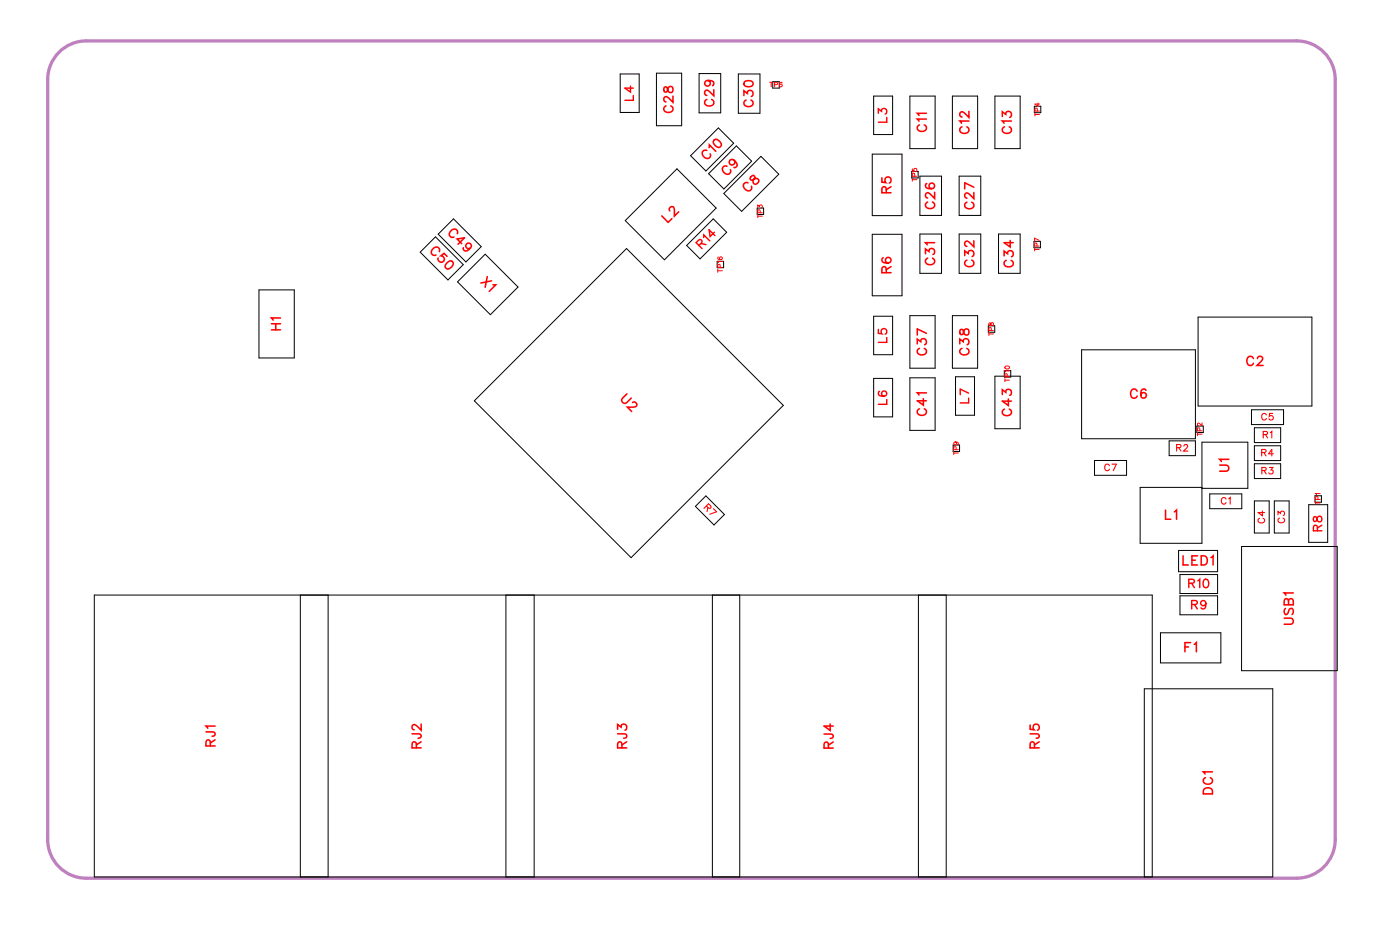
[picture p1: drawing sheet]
<svg xmlns="http://www.w3.org/2000/svg" width="109mm" height="72mm" viewBox="0 0 109 72" stroke-linecap="round" stroke-linejoin="round" font-family="sans-serif">
<path d="M6.7 3.2h94a3 3 0 0 1 3 3v59a3 3 0 0 1-3 3M6.7 3.2a3 3 0 0 0-3 3v59a3 3 0 0 0 3 3h94" fill="none" stroke="#bf80bf" stroke-width=".25"/>
<g fill="none" stroke="#000" stroke-width=".08">
<path d="M32.6 19.6l1.2-1.2 2.2 2.1-1.2 1.2zM35.2 17l2.2 2.1-1.2 1.2-2.2-2.1zM37.7 19.7l2.5 2.6-2.1 2.1-2.6-2.5zM48.2 5.7h1.4v3h-1.4zM48.7 19.3l12.1 12.2-11.8 11.8-12.2-12.2zM51 5.7h1.9v4.1h-1.9zM52.6 13.1l3 3.1-4 4-3-3.1zM53.3 19.1l2.1-2.1 1 1-2 2.1zM53.6 12.1l2.2-2.2 1.2 1.2-2.2 2.2zM54.3 5.7h1.7v3.1h-1.7zM57.2 11.3l1.2 1.2-2.2 2.2-1.2-1.2zM57.3 5.7h1.7v3.1h-1.7z"/>
<path d="M58.8 16.2h.5v.5h-.5zM59.1 12.1l1.4 1.4-2.9 2.9-1.4-1.4zM60 6.3h.5v.5h-.5zM67.7 12h2.4v4.7h-2.4zM67.7 18.2h2.4v4.8h-2.4zM67.9 7.5h1.4v2.9h-1.4zM70.7 7.5h1.9v4h-1.9zM70.8 13.3h.5v.5h-.5zM71.4 13.7h1.7v3h-1.7zM71.4 18.2h1.7v3h-1.7zM74 7.5h1.9v4h-1.9zM74.5 13.7h1.7v3h-1.7z"/>
<path d="M74.5 18.2h1.7v3h-1.7zM77.3 7.5h1.9v4h-1.9zM77.6 18.2h1.6v3h-1.6zM80.3 18.7h.5v.5h-.5zM80.3 8.2h.5v.5h-.5zM20.1 22.5h2.8v5.3h-2.8zM54.8 38.5l1.5 1.4-.8 .9-1.5-1.5zM55.7 20.3h.5v.5h-.5zM67.9 24.5h1.4v3h-1.4zM67.9 29.4h1.4v3h-1.4zM70.7 24.5h1.9v4.1h-1.9zM70.7 29.3h1.9v4.1h-1.9z"/>
<path d="M74 24.5h1.9v4.1h-1.9zM74 34.5h.5v.6h-.5zM74.2 29.2h1.5v3h-1.5zM76.8 25.3h.5v.5h-.5zM77.3 29.2h1.9v4.1h-1.9zM78 28.8h.5v.5h-.5zM84 27.2h8.8v6.9h-8.8zM85 35.7h2.5v1.2h-2.5zM90.8 34.2h2v1.2h-2zM93 33.1h.5v.5h-.5zM93.1 24.6h8.8v6.9h-8.8zM93.4 37.8h-4.8v4.4h4.8v-7.9h3.5v3.6h-3.5"/>
<path d="M94 38.3h2.4v1.2h-2.4zM97.2 31.8h2.5v1.2h-2.5zM97.4 38.9h1.2v2.5h-1.2zM97.4 33.2h2.1v1.2h-2.1zM97.4 34.6h2.1v1.2h-2.1zM97.4 36h2.1v1.2h-2.1zM99 38.9h1.1v2.5h-1.1zM101.6 39.2h1.5v2.9h-1.5zM102.1 38.5h.5v.5h-.5zM23.3 46.2v21.9M25.5 46.2v21.9M39.3 46.2v21.9"/>
<path d="M41.5 46.2v21.9M55.3 46.2v21.9M57.5 46.2v21.9M71.3 46.2v21.9M73.5 46.2v21.9M90.1 49.1h4.7v2.4h-4.7zM91.5 42.7h3.1v1.7h-3.1zM91.6 44.6h3v1.5h-3zM91.6 46.3h3v1.4h-3zM96.4 42.4h7.5v9.7h-7.5zM88.9 68.1v-14.6h10v14.6h-91.6v-21.9h82.2v21.9"/>
</g>
<g fill="none" stroke="#f00" stroke-width=".12">
<path d="M34.1 19.5a.26 .26 0 0 0-.1-.3 .26 .26 0 0 0-.3 .1l-.1 .1a.26 .26 0 0 0-.1 .3 .26 .26 0 0 0 .4 .1M34.7 19.9l-.2-.2-.3 .2a.25 .25 0 0 1 .3 .2 .25 .25 0 0 1-.3 .3 .25 .25 0 0 1-.2-.4M35.5 18.1a.26 .26 0 0 0-.1-.3 .26 .26 0 0 0-.3 .1l-.1 .1a.26 .26 0 0 0-.1 .3 .26 .26 0 0 0 .4 .1M35.9 18.9l-.4-.3 .6-.1-.5 .5M36 19.2v.1a.35 .35 0 0 0 .4 .1 .35 .35 0 0 0 .2-.5 .22 .22 0 0 0-.3 0 .22 .22 0 0 0-.1 .3 .22 .22 0 0 0 .3 .1M51.4 16.8l.5 .5 .3-.3M51.6 6.8v.3l.1 .1 .3-.5a.24 .24 0 0 1 .3 .2 .24 .24 0 0 1-.3 .3l-.1-.1-.1-.3zM51.7 8.2a.26 .26 0 0 0-.1 .3 .26 .26 0 0 0 .2 .2h.2a.26 .26 0 0 0 .3-.2 .26 .26 0 0 0-.2-.3M52 16.4v-.2l.1-.1h.2l.1 .2v.5l.3-.4M52.3 7.5v.4l-.4-.3-.2-.1-.1 .1v.2l.1 .1M54.9 11.7a.26 .26 0 0 0-.3 .1 .26 .26 0 0 0 0 .3l.1 .1a.26 .26 0 0 0 .4 .1 .26 .26 0 0 0 .1-.4M54.9 7.7a.26 .26 0 0 0-.2 .3 .26 .26 0 0 0 .3 .2h.2a.26 .26 0 0 0 .2-.2 .26 .26 0 0 0-.1-.3"/>
<path d="M55 6.2a.22 .22 0 0 1 .2 .3 .22 .22 0 0 1-.4 .1 .22 .22 0 0 1 0-.3l.2-.1a.34 .34 0 0 1 .4 .3l-.1 .2M55.1 11.5v-.3l.5 .5M55.4 7v.4l-.3-.3-.2-.1-.2 .1v.2l.2 .1M55.5 10.9a.38 .38 0 0 1 .4 .1 .38 .38 0 0 1 0 .4 .38 .38 0 0 1-.4-.1 .38 .38 0 0 1 0-.4zM56.5 12.9a.26 .26 0 0 0-.4 .1 .26 .26 0 0 0 .1 .3l.1 .2a.26 .26 0 0 0 .3 0 .26 .26 0 0 0 .1-.3M57 12.4a.22 .22 0 0 1-.1 .4 .22 .22 0 0 1-.3-.2 .22 .22 0 0 1 .3-.2h.1a.34 .34 0 0 1 .2 .6h-.2M57.8 7.4v-.4l.3 .3a.24 .24 0 0 1 .3-.2 .24 .24 0 0 1 0 .4M57.8 6.4l.3-.1a.3 .3 0 0 1 .4 .2 .38 .38 0 0 1-.4 .2 .38 .38 0 0 1-.3-.2zM57.9 7.8a.26 .26 0 0 0-.1 .3 .26 .26 0 0 0 .3 .2h.1a.26 .26 0 0 0 .3-.2 .26 .26 0 0 0-.2-.3M58.1 14.2a.26 .26 0 0 0-.3 .1 .26 .26 0 0 0 0 .3l.1 .1a.26 .26 0 0 0 .4 .1 .26 .26 0 0 0 .1-.3M58.3 13.8v.1l.1 .1 .3-.1h.1a.24 .24 0 0 1 .1 .3 .24 .24 0 0 1-.4 0l.1-.5-.1-.1zM68.5 13.8v.3l.3 .1a.25 .25 0 0 1 0-.4 .25 .25 0 0 1 .4 0 .25 .25 0 0 1-.1 .4"/>
<path d="M68.8 15v-.4l-.2-.1-.1 .2v.3h.7M69.2 14.5l-.4 .2M71.4 9.7a.26 .26 0 0 0-.2 .3 .26 .26 0 0 0 .3 .2h.2a.26 .26 0 0 0 .3-.2 .26 .26 0 0 0-.2-.3M71.9 19.7v-.4l.3 .2a.24 .24 0 0 1 .3-.2 .25 .25 0 0 1 0 .5M72 9.2h-.8l.2 .2M72 8.8h-.8l.2 .2M72 14.2l-.1 .1a.35 .35 0 0 0 .3 .4 .35 .35 0 0 0 .4-.3 .22 .22 0 0 0-.2-.2 .22 .22 0 0 0-.2 .2 .22 .22 0 0 0 .2 .2M72.1 15.7a.26 .26 0 0 0-.2 .3 .26 .26 0 0 0 .3 .2h.1a.26 .26 0 0 0 .3-.2 .26 .26 0 0 0-.2-.3M72.6 14.9v.5l-.3-.3-.3-.1-.1 .1v.1l.2 .2M72.6 18.8h-.7l.1 .2M74.7 9.8a.26 .26 0 0 0-.2 .3 .26 .26 0 0 0 .3 .3h.2a.26 .26 0 0 0 .3-.3 .26 .26 0 0 0-.2-.3M74.9 19.8v-.3l.3 .2a.24 .24 0 0 1 .4-.2 .24 .24 0 0 1-.1 .4"/>
<path d="M75.1 15.7a.26 .26 0 0 0-.2 .3 .26 .26 0 0 0 .3 .2h.2a.26 .26 0 0 0 .2-.2 .26 .26 0 0 0-.1-.3M75.3 9.4h-.8l.2 .2M75.3 8.6v.5l-.4-.3-.2-.1-.2 .1v.1l.2 .2M75.6 14.9v.5l-.3-.3-.2-.1-.2 .1v.2l.2 .1M75.6 18.7v.5l-.3-.4-.2-.1-.2 .2v.1l.2 .1M75.6 14.5l-.7-.3v.5M77.8 9v-.3l.3 .2a.24 .24 0 0 1 .4-.2 .24 .24 0 0 1-.1 .4M78 19.9v-.4l.3 .2a.24 .24 0 0 1 .3-.2 .24 .24 0 0 1 0 .4M78 9.8a.26 .26 0 0 0-.2 .3 .26 .26 0 0 0 .3 .3h.2a.26 .26 0 0 0 .3-.3 .26 .26 0 0 0-.2-.3M78.5 18.7v.5l-.5-.4h.7M78.6 9.4h-.8l.2 .2M21.1 25.6h.7"/>
<path d="M21.1 25.1h.7M21.4 25.1v.5M21.8 24.7h-.7l.1 .2M34.7 20.4a.3 .3 0 0 1 .5-.1 .38 .38 0 0 1-.2 .5 .38 .38 0 0 1-.4 0v-.2zM37.8 21.5l-.1 .8M38.2 21.8l-.9 .2M38.3 22.1h.2l-.5 .5M48.7 30.6l-.4 .3v.3l.3 .1 .4-.4M49.1 31.2h.2l.1 .1v.2l-.2 .1h-.5l.4 .3M68.6 20h-.1a.35 .35 0 0 0 .3 .5 .35 .35 0 0 0 .4-.3 .22 .22 0 0 0-.2-.2 .22 .22 0 0 0-.2 .2 .22 .22 0 0 0 .2 .2M68.8 21.2v-.4l-.2-.1-.1 .2v.3h.7M69.2 20.7l-.4 .2"/>
<path d="M71.2 26.7v-.4l.3 .2a.24 .24 0 0 1 .4-.1 .24 .24 0 0 1-.1 .4M71.4 27a.26 .26 0 0 0-.2 .3 .26 .26 0 0 0 .3 .3h.2a.26 .26 0 0 0 .3-.3 .26 .26 0 0 0-.2-.3M71.4 31.7a.26 .26 0 0 0-.2 .3 .26 .26 0 0 0 .3 .2h.2a.26 .26 0 0 0 .3-.2 .26 .26 0 0 0-.2-.3M71.7 30.9v.6l-.5-.4h.8M72 30.5h-.8l.2 .2M72 25.9l-.8-.4v.5M72.1 20a.26 .26 0 0 0-.2 .3 .26 .26 0 0 0 .3 .2h.1a.26 .26 0 0 0 .3-.2 .26 .26 0 0 0-.2-.3M74.5 26.7v-.4l.3 .2a.24 .24 0 0 1 .4-.1 .24 .24 0 0 1-.1 .4M74.6 25.6v.3l.1 .1 .3-.5a.24 .24 0 0 1 .3 .3 .24 .24 0 0 1-.3 .2l-.1-.1-.1-.3zM74.7 27a.26 .26 0 0 0-.2 .3 .26 .26 0 0 0 .3 .3h.2a.26 .26 0 0 0 .3-.3 .26 .26 0 0 0-.2-.3M75.1 20.2a.26 .26 0 0 0-.2 .3 .26 .26 0 0 0 .3 .2h.2a.26 .26 0 0 0 .2-.2 .26 .26 0 0 0-.1-.3M77.8 30.6v-.3l.3 .2a.24 .24 0 0 1 .4-.2 .24 .24 0 0 1-.1 .4"/>
<path d="M78 31.8a.26 .26 0 0 0-.2 .3 .26 .26 0 0 0 .3 .2h.2a.26 .26 0 0 0 .3-.2 .26 .26 0 0 0-.2-.3M78.2 20.2a.26 .26 0 0 0-.2 .3 .26 .26 0 0 0 .3 .2h.1a.26 .26 0 0 0 .3-.2 .26 .26 0 0 0-.2-.3M78.3 31v.5l-.5-.4h.8M88.3 30.4a.26 .26 0 0 0-.3-.2 .26 .26 0 0 0-.2 .3v.1a.26 .26 0 0 0 .2 .3 .26 .26 0 0 0 .3-.2M89 30.3v-.1a.35 .35 0 0 0-.4 .3 .35 .35 0 0 0 .2 .4 .22 .22 0 0 0 .2-.2 .22 .22 0 0 0-.2-.2 .22 .22 0 0 0-.2 .2M90.5 39.6v.7h.4M91.2 39.7l.2-.1v.7M94.7 36.1h.5l.2 .2-.1 .2-.6 .1M95.4 35.7h-.7l.2 .1M97.4 27.8a.26 .26 0 0 0-.3-.1 .26 .26 0 0 0-.3 .2v.2a.26 .26 0 0 0 .3 .3 .26 .26 0 0 0 .3-.2M97.7 27.8l.1-.1h.1l.2 .1-.1 .2-.4 .4h.5M16 56.8h.6l.1 .3-.2 .1"/>
<path d="M16.3 57.9v-.4l-.2-.1-.1 .2v.3h.7M16.7 56.4h-.7l.1 .1M16.7 57.4l-.4 .3M32 57h.6l.1 .2-.2 .1M32.3 58.1v-.4l-.2-.1-.1 .2v.3h.7M32.7 56.2v.5l-.3-.4-.3-.1-.1 .2v.1l.2 .2M32.7 57.6l-.4 .2M48 57h.6v.2l-.2 .1M48 56.6v-.4l.2 .2a.24 .24 0 0 1 .4-.1 .24 .24 0 0 1-.1 .4M48.3 58.1v-.4l-.2-.1-.1 .2v.3h.7M48.7 57.6l-.4 .2M64 57h.6l.1 .3h-.2"/>
<path d="M64.3 58.1v-.4l-.2-.1-.1 .2v.3h.7M64.5 56.2v.5l-.5-.3h.7M64.7 57.6l-.4 .2M80 57h.6l.1 .2-.2 .1M80 56.3v.3l.3 .1a.25 .25 0 0 1 0-.4 .25 .25 0 0 1 .4 0 .25 .25 0 0 1-.1 .4M80.3 58.1v-.4l-.2-.1-.1 .2v.3h.7M80.7 57.6l-.4 .2M91.9 43.2v.7h.4M92 50.2h.3M92.5 49.9h-.5v.7M92.6 43.5h.2M92.8 50l.1-.1v.7"/>
<path d="M93 43.2h-.4v.7h.4M93.3 43.2h.2a.38 .38 0 0 1 .3 .3 .38 .38 0 0 1-.3 .4h-.2zM94.1 43.3l.1-.1v.7M94.2 59.9h-.7l.1 .2M99.7 48h.5l.2 .2-.1 .2-.6 .1M99.8 47.2l-.1 .2 .1 .3 .2-.1 .2-.4h.1l.1 .2-.1 .3M100.1 46.6l-.1-.1h-.2l-.1 .5h.7v-.4l-.1-.1h-.2v.5M100.4 46h-.7l.2 .2M93.6 61.2h.1h.4l.1 .4h-.7zM93.6 60.4a.26 .26 0 0 0-.1 .3 .26 .26 0 0 0 .2 .2h.2a.26 .26 0 0 0 .3-.2 .26 .26 0 0 0-.2-.3"/>
</g>
<g fill="none" stroke="#f00" stroke-width=".11">
<path d="M49 6.7v.5l-.5-.4h.7M49.2 7.4v.4h-.7M54.3 19.1l.2-.3-.1-.2-.3 .2 .4 .5M54.4 18.9l.4 .1M54.6 18.4l.1-.2 .4 .5M55.5 18l-.3 .4-.1-.6 .4 .5M68.2 8.8v-.3l.3 .1a.22 .22 0 0 1 .3-.1 .22 .22 0 0 1-.1 .4M68.9 9.1v.4h-.7M68.2 25.6v.3h.3a.23 .23 0 0 1 0-.3 .23 .23 0 0 1 .3 0 .23 .23 0 0 1-.1 .3M68.3 30.4a.32 .32 0 0 0 .2 .4 .32 .32 0 0 0 .4-.2 .2 .2 0 0 0-.2-.3 .2 .2 0 0 0-.2 .2 .2 .2 0 0 0 .2 .3M68.9 26.2v.4h-.7M68.9 31v.4h-.7"/>
<path d="M75.2 30.9v.4h-.6M75.2 30.5l-.6-.3v.4M92.3 45.3l.4-.1v-.2h-.4v.6M92.6 45.3l.2 .3M92.6 46.9h.3l.1-.2-.4-.1v.7M92.8 46.9l.2 .4M93 45.1l.2-.1v.6M93.5 45a.32 .32 0 0 1 .4 .2 .32 .32 0 0 1-.2 .4l-.2-.1-.1-.3zM93.7 46.8a.2 .2 0 0 1-.3 .2 .2 .2 0 0 1-.1-.3 .2 .2 0 0 1 .3 0l.1 .1a.31 .31 0 0 1-.3 .5l-.1-.1M102 40.1v.3l.2 .1 .2-.4a.22 .22 0 0 1 .3 .2 .22 .22 0 0 1-.3 .2l-.2-.4zM102.3 41.2v-.4h-.2l-.1 .4h.7M102.7 40.8l-.4 .2"/>
</g>
<g fill="none" stroke="#f00" stroke-width=".08">
<path d="M55.8 20a.15 .15 0 0 0 .1 .2 .15 .15 0 0 0 .2-.2 .11 .11 0 0 0-.2 0 .11 .11 0 0 0 .1 .2M58.9 16.1v-.2l.1 .1a.12 .12 0 0 1 .2-.1 .12 .12 0 0 1-.1 .2M58.9 16.8h.3M58.9 16.7v.2M59 16.5v-.2h-.1v.2h.3M59.8 6.4h.2M59.9 6.4v.3M60.2 6.6h.2v-.2h-.2v.3M60.7 6.4a.15 .15 0 0 0-.2 .2 .15 .15 0 0 0 .2 .1 .11 .11 0 0 0 0-.2 .11 .11 0 0 0-.2 .1M70.9 13.1v.2h.1a.13 .13 0 0 1 0-.2 .13 .13 0 0 1 .2 0 .13 .13 0 0 1-.1 .2M70.9 13.9h.3M70.9 13.8v.3"/>
<path d="M71 13.7v-.2h-.1v.2h.3M80.4 19.2v.3M80.4 19.4h.3M80.4 8.9h.3M80.4 8.8v.2M80.5 19.1v-.2h-.1v.2h.3M80.6 8.6v-.2h-.2v.2h.3M80.6 8v.2l-.2-.1h.3M80.7 18.7l-.3-.2v.2M54.9 39.3l.2 .2 .1-.1-.2-.3-.3 .4M55 39.4l-.1 .3M55.4 39.5l.3 .2-.6 .2"/>
<path d="M55.7 21h.4M55.7 20.9v.2M55.9 20.8v-.2l-.1-.1-.1 .3h.4M56.1 20.3h-.4l.1 .1M74.1 35.2h.3M74.1 35.1v.2M74.2 34.3a.11 .11 0 0 1 .1 .2 .11 .11 0 0 1-.2 0 .11 .11 0 0 1 0-.2l.3 .1v.1M74.3 34.9l-.1-.2h-.1v.2h.3M76.8 25.9h.4M76.8 25.8v.2M76.8 25.1l.1 .2 .1-.3a.14 .14 0 0 1 .2 .2 .12 .12 0 0 1-.2 .1l-.1-.2zM77 25.7v-.2l-.2-.1v.3h.4"/>
<path d="M78.1 29.5h.3M78.1 29.4v.2M78.2 29.2v-.2h-.1v.2h.3M78.4 28.8h-.3v.1M86.2 36.2a.19 .19 0 0 0-.2-.2 .19 .19 0 0 0-.2 .2v.1a.19 .19 0 0 0 .2 .2 .19 .19 0 0 0 .2-.1M86.4 36h.3l-.2 .5M91.4 34.8l.3-.1v-.1l-.3-.1v.5M91.6 34.8l.1 .2M92 34.6l.1-.1 .1 .2-.3 .3h.4M93 33.7h.4M93 33.6v.2M93.2 33.4v-.2h-.2v.2h.4"/>
<path d="M93.4 32.8v.3l-.3-.3-.1 .1 .1 .1M95.2 38.7a.19 .19 0 0 0-.2-.1 .19 .19 0 0 0-.1 .2v.1a.19 .19 0 0 0 .1 .2 .19 .19 0 0 0 .2-.1M95.4 38.7l.1-.1v.5M98 35.1h.3v-.1l-.3-.1v.5M98 36.5h.3v-.1l-.3-.1v.5M98 39.7v.3l-.3-.2h.5M98.1 33.7h.3l.1-.1-.4-.1v.5M98.2 35.1l.1 .3M98.2 36.5l.1 .3M98.3 33.7l.2 .3M98.4 32.2a.19 .19 0 0 0-.3-.1 .19 .19 0 0 0-.1 .2v.1a.19 .19 0 0 0 .1 .2 .19 .19 0 0 0 .3-.1M98.6 36.3h.3l-.2 .2a.17 .17 0 0 1 .1 .3 .17 .17 0 0 1-.3-.1"/>
<path d="M98.7 33.6l.1-.1v.5M98.9 32.1h-.3v.2a.18 .18 0 0 1 .3 0 .18 .18 0 0 1-.1 .3 .18 .18 0 0 1-.2-.1M98.9 35.2h-.4l.3-.3v.5M99.3 40v-.3l.2 .1a.17 .17 0 0 1 .2-.1 .17 .17 0 0 1 0 .3M102.2 39h.3M102.2 38.9v.3M102.4 38.8v-.2h-.2v.2h.3M102.5 38.3h-.3v.1M97.8 40.2a.19 .19 0 0 0-.1 .2 .19 .19 0 0 0 .2 .2h.1a.19 .19 0 0 0 .2-.2 .19 .19 0 0 0-.1-.2M99.4 40.2a.19 .19 0 0 0-.1 .2 .19 .19 0 0 0 .2 .2h.1a.19 .19 0 0 0 .2-.2 .19 .19 0 0 0-.2-.2"/>
<circle cx="78.2" cy="28.5" r=".16"/>
</g>
<g font-size="1.2" fill="#fff">
<text x="52.6" y="8.8" transform="rotate(-90 52.6 8.8)">C28</text>
<text x="55.7" y="8.3" transform="rotate(-90 55.7 8.3)">C29</text>
<text x="58.8" y="8.3" transform="rotate(-90 58.8 8.3)">C30</text>
<text x="72.2" y="10.3" transform="rotate(-90 72.2 10.3)">C11</text>
<text x="75.6" y="10.4" transform="rotate(-90 75.6 10.4)">C12</text>
<text x="78.9" y="10.4" transform="rotate(-90 78.9 10.4)">C13</text>
<text x="52.1" y="17.5" transform="rotate(-45 52.1 17.5)">L2</text>
<text x="55.1" y="12.7" transform="rotate(-45 55.1 12.7)">C10</text>
<text x="56.7" y="13.9" transform="rotate(-45 56.7 13.9)">C9</text>
<text x="58.3" y="15.2" transform="rotate(-45 58.3 15.2)">C8</text>
<text x="69.5" y="15" transform="rotate(-90 69.5 15)">R5</text>
<text x="72.9" y="16.2" transform="rotate(-90 72.9 16.2)">C26</text>
<text x="75.9" y="16.3" transform="rotate(-90 75.9 16.3)">C27</text>
<text x="33.1" y="19.7" transform="rotate(45 33.1 19.7)">C50</text>
<text x="34.5" y="18.3" transform="rotate(45 34.5 18.3)">C49</text>
<text x="37.1" y="22.1" transform="rotate(45 37.1 22.1)">X1</text>
<text x="69.5" y="21.2" transform="rotate(-90 69.5 21.2)">R6</text>
<text x="72.9" y="20.6" transform="rotate(-90 72.9 20.6)">C31</text>
<text x="75.9" y="20.8" transform="rotate(-90 75.9 20.8)">C32</text>
<text x="79" y="20.8" transform="rotate(-90 79 20.8)">C34</text>
<text x="22.1" y="25.7" transform="rotate(-90 22.1 25.7)">H1</text>
<text x="72.2" y="27.6" transform="rotate(-90 72.2 27.6)">C37</text>
<text x="75.6" y="27.6" transform="rotate(-90 75.6 27.6)">C38</text>
<text x="96.8" y="28.7">C2</text>
<text x="47.9" y="31.2" transform="rotate(45 47.9 31.2)">U2</text>
<text x="72.2" y="32.3" transform="rotate(-90 72.2 32.3)">C41</text>
<text x="78.9" y="32.3" transform="rotate(-90 78.9 32.3)">C43</text>
<text x="87.8" y="31.2">C6</text>
<text x="90.5" y="40.6">L1</text>
<text x="95.7" y="36.6" transform="rotate(-90 95.7 36.6)">U1</text>
<text x="91.8" y="44.2">LED1</text>
<text x="92" y="50.9">F1</text>
<text x="100.7" y="48.5" transform="rotate(-90 100.7 48.5)">USB1</text>
<text x="17" y="58" transform="rotate(-90 17 58)">RJ1</text>
<text x="33" y="58.1" transform="rotate(-90 33 58.1)">RJ2</text>
<text x="49" y="58.1" transform="rotate(-90 49 58.1)">RJ3</text>
<text x="65" y="58.1" transform="rotate(-90 65 58.1)">RJ4</text>
<text x="81" y="58.1" transform="rotate(-90 81 58.1)">RJ5</text>
<text x="94.5" y="61.7" transform="rotate(-90 94.5 61.7)">DC1</text>
</g>
<g font-size="1.1" fill="#fff">
<text x="49.5" y="7.8" transform="rotate(-90 49.5 7.8)">L4</text>
<text x="69.1" y="9.5" transform="rotate(-90 69.1 9.5)">L3</text>
<text x="54.7" y="19.5" transform="rotate(-45 54.7 19.5)">R14</text>
<text x="69.1" y="26.6" transform="rotate(-90 69.1 26.6)">L5</text>
<text x="69.1" y="31.4" transform="rotate(-90 69.1 31.4)">L6</text>
<text x="75.5" y="31.3" transform="rotate(-90 75.5 31.3)">L7</text>
<text x="102.9" y="41.3" transform="rotate(-90 102.9 41.3)">R8</text>
<text x="92.3" y="45.9">R10</text>
<text x="92.5" y="47.5">R9</text>
</g>
<g font-size=".9" fill="#fff">
<text x="91.3" y="35.2">R2</text>
<text x="97.9" y="35.6">R4</text>
<text x="98" y="32.8">C5</text>
<text x="98.1" y="34.2">R1</text>
<text x="54.5" y="39.6" transform="rotate(45 54.5 39.6)">R7</text>
<text x="85.8" y="36.8">C7</text>
<text x="94.8" y="39.3">C1</text>
<text x="98" y="37">R3</text>
<text x="98.4" y="40.6" transform="rotate(-90 98.4 40.6)">C4</text>
<text x="100" y="40.6" transform="rotate(-90 100 40.6)">C3</text>
</g>
<g font-size=".6" fill="#fff">
<text x="59.8" y="6.9">TP6</text>
<text x="80.9" y="9" transform="rotate(-90 80.9 9)">TP4</text>
<text x="59.4" y="16.9" transform="rotate(-90 59.4 16.9)">TP3</text>
<text x="71.4" y="14.1" transform="rotate(-90 71.4 14.1)">TP5</text>
<text x="56.3" y="21.2" transform="rotate(-90 56.3 21.2)">TP16</text>
<text x="80.9" y="19.5" transform="rotate(-90 80.9 19.5)">TP7</text>
<text x="77.3" y="26.1" transform="rotate(-90 77.3 26.1)">TP8</text>
<text x="78.6" y="29.7" transform="rotate(-90 78.6 29.7)">TP10</text>
<text x="74.6" y="35.3" transform="rotate(-90 74.6 35.3)">TP9</text>
<text x="93.5" y="33.9" transform="rotate(-90 93.5 33.9)">TP2</text>
<text x="102.7" y="39.2" transform="rotate(-90 102.7 39.2)">TP1</text>
</g>
</svg>
